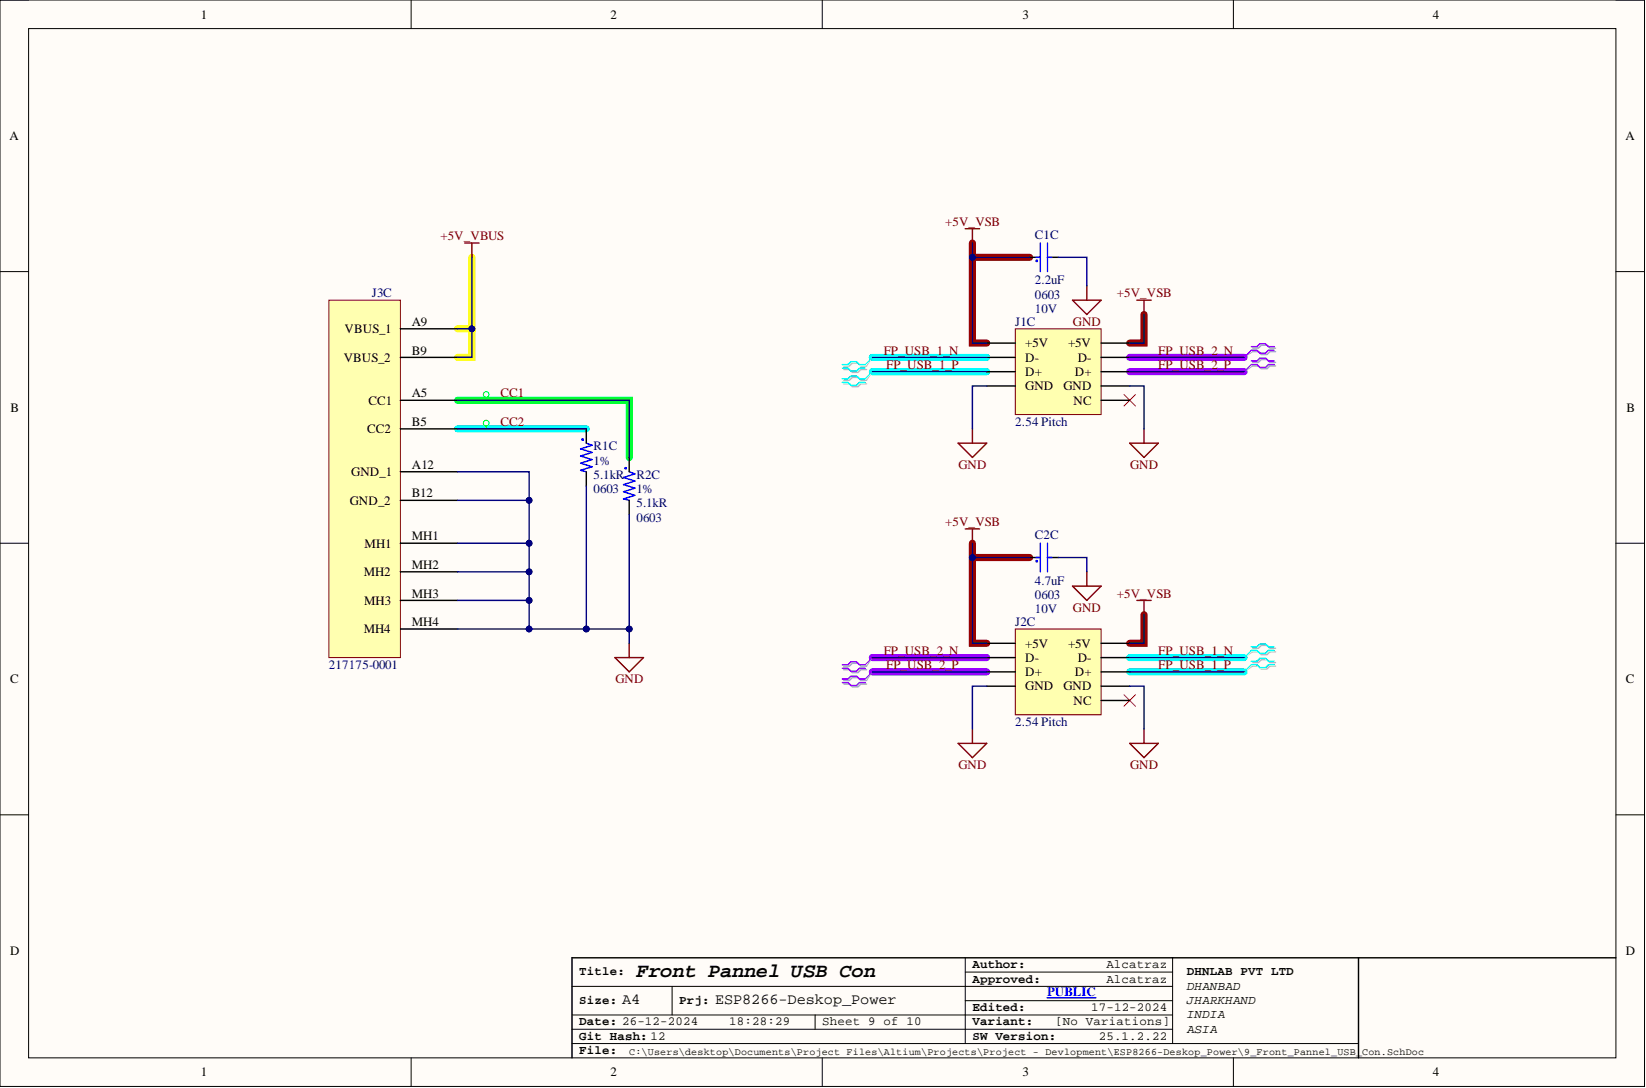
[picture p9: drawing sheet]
<svg xmlns="http://www.w3.org/2000/svg" width="292mm" height="193mm" viewBox="0 0 292 193" stroke-linecap="round" stroke-linejoin="round" font-family="sans-serif">
<path d="M0 0h291.8v192.7h-291.8z" fill-rule="evenodd" fill="#fffcf8"/>
<path d="M0 0h291.8v192.7h-291.8z" fill="none" stroke="#000" stroke-width=".18"/>
<path d="M5.1 5.1h281.7v182.5h-281.7z" fill-rule="evenodd" fill="#fffcf8"/>
<g fill="none" stroke="#000" stroke-width=".18">
<path d="M0 0h5.1M5.1 5.1h281.7v182.5h-281.7zM73 0v5.1M145.9 0v5.1M218.9 0v5.1M286.8 0h5v5.1M0 48.2h5.1M286.8 48.2h5M0 96.3h5.1M286.8 96.3h5M0 144.5h5.1M286.8 144.5h5"/>
<path d="M101.5 174.9h106.6M119.3 174.9v5.1M171.3 172.4h36.8M171.3 177.5h36.8M171.3 169.9v15.2M208.1 169.9v15.2M73 187.6v5.1M101.5 182.6h106.6M101.5 180h106.6M101.5 185.1h139.6M144.6 180v2.6M145.9 187.6v5.1"/>
<path d="M218.9 187.6v5.1M291.8 187.6v5.1"/>
</g>
<path d="M172.6 43.1v17.8h2.5M172.6 45.6h10.1M203 55.8v5.1h-2.5M172.6 96.3v17.8h2.5M172.6 98.9h10.1M203 109v5.1h-2.5" fill="none" stroke="#980000" stroke-width="1.3"/>
<path d="M81.2 76.1h22.8M154.8 63.4h20.3M154.8 65.9h20.3M200.5 116.6h20.3M200.5 119.2h20.3" fill="none" stroke="#0ff" stroke-width="1.3"/>
<path d="M200.5 63.4h20.3M200.5 65.9h20.3M154.8 119.2h20.3M154.8 116.6h20.3" fill="none" stroke="#90f" stroke-width="1.3"/>
<path d="M83.7 45.6v12.7h-2.5M83.7 58.3v5.1h-2.5" fill="none" stroke="#ff0" stroke-width="1.3"/>
<path d="M81.2 71h30.5v10.1" fill="none" stroke="#0f0" stroke-width="1.3"/>
<path d="M241.1 169.9v17.7M286.8 169.9h-185.3v17.7" fill="none" stroke="#000" stroke-width=".25"/>
<path d="M185.8 177h8.7" fill="none" stroke="#00f" stroke-width=".25"/>
<path d="M58.4 53.2h12.7v63.4h-12.7z" fill-rule="evenodd" fill="#ffffb0"/>
<path d="M58.4 53.2h12.7v63.4h-12.7z" fill="none" stroke="#800000" stroke-width=".18"/>
<g fill="none" stroke="#000" stroke-width=".25">
<path d="M71.1 58.3h10.1M182.7 45.6h1.8M186.3 45.6h1.5M71.1 71h10.1M71.1 76.1h10.1M71.1 63.4h10.1M104 76.1v2.5M71.1 83.7h10.1M71.1 88.7h10.1M71.1 96.3h10.1M104 83.7v2.5M111.7 81.1v2.6"/>
<path d="M111.7 88.7v2.6M182.7 98.9h1.8M186.3 98.9h1.5M71.1 101.4h10.1M71.1 106.5h10.1M71.1 111.6h10.1"/>
</g>
<g fill="none" stroke="#00f" stroke-width=".25">
<path d="M183.9 45.6h.7M183.9 46.2h.2v.1h-.2zM184.6 43.1v5.1M185.9 45.6h.7M185.9 43.1v5.1M104 78.6l1.1 .4-2.1 .6 2.1 .6-2.1 .7 2.1 .6-2.1 .6 2.1 .7-2.1 .6 1 .3M111.7 83.7l1 .4-2.1 .6 2.1 .6-2.1 .7 2.1 .6-2.1 .6 2.1 .7-2.1 .6 1.1 .2M183.9 98.9h.7M183.9 99.4h.2v.2h-.2zM184.6 96.3v5.1M185.9 96.3v5.1M185.9 98.9h.7"/>
<circle cx="103.4" cy="78" r=".1"/>
<circle cx="111" cy="83" r=".1"/>
</g>
<g fill="none" stroke="#800000" stroke-width=".25">
<path d="M190.3 53.2h5.1l-2.5 2.6zM192.9 50.7v2.5M170 78.6h5.1l-2.5 2.5zM172.6 76.1v2.5M200.5 78.6h5.1l-2.6 2.5zM203 76.1v2.5M109.1 116.6h5.1l-2.5 2.6zM111.7 114.1v2.5M190.3 104h5.1l-2.5 2.5zM192.9 101.4v2.6M170 131.8h5.1l-2.5 2.6zM172.6 129.3v2.5"/>
<path d="M200.5 131.8h5.1l-2.6 2.6zM203 129.3v2.5"/>
</g>
<path d="M199.5 70l2 2M201.5 70l-2 2M199.5 123.2l2 2.1M201.5 123.2l-2 2.1" fill="none" stroke="#f00" stroke-width=".18"/>
<path d="M180.2 58.3h15.2v15.2h-15.2z" fill-rule="evenodd" fill="#ffffb0"/>
<path d="M180.2 58.3h15.2v15.2h-15.2z" fill="none" stroke="#800000" stroke-width=".18"/>
<path d="M175.1 63.4h5.1M175.1 60.9h5.1M175.1 65.9h5.1M175.1 68.5h5.1M195.4 63.4h5.1M195.4 60.9h5.1M195.4 65.9h5.1M195.4 68.5h5.1M195.4 71h5.1" fill="none" stroke="#000" stroke-width=".25"/>
<path d="M180.2 111.6h15.2v15.2h-15.2z" fill-rule="evenodd" fill="#ffffb0"/>
<path d="M180.2 111.6h15.2v15.2h-15.2z" fill="none" stroke="#800000" stroke-width=".18"/>
<path d="M175.1 116.6h5.1M175.1 114.1h5.1M175.1 119.2h5.1M195.4 116.6h5.1M195.4 114.1h5.1M195.4 119.2h5.1M175.1 121.7h5.1M195.4 121.7h5.1M195.4 124.2h5.1" fill="none" stroke="#000" stroke-width=".25"/>
<path d="M82.5 43.1h2.5M83.7 43.1v2.5M171.3 40.6h2.5M172.6 40.6v2.5M201.7 53.2h2.6M203 53.2v2.6M171.3 93.8h2.5M172.6 93.8v2.5M201.7 106.5h2.6M203 106.5v2.5" fill="none" stroke="#800000" stroke-width=".25"/>
<g fill="none" stroke="#0f0" stroke-width=".18">
<path d="M86.3 70.5v.5M86.3 75.6v.5"/>
<circle cx="86.3" cy="75" r=".51"/>
<circle cx="86.3" cy="70" r=".51"/>
</g>
<path d="M222.3 61.7h1l.5-.5h1l.5 .5h1.1M222.3 62.4h1l.5 .5h1l.5-.5h1.1M222.3 64.3h1l.5-.5h1l.5 .5h1.1M222.3 64.9h1l.5 .5h1l.5-.5h1.1M149.7 118.8h1l.5 .5h1.1l.5-.5h1M149.7 118.2h1l.5-.6h1.1l.5 .6h1M149.7 121.3h1l.5 .5h1.1l.5-.5h1M149.7 120.7h1l.5-.5h1.1l.5 .5h1" fill="none" stroke="#aca1cc" stroke-width=".25"/>
<path d="M222.3 62.4l-1.5 1M222.3 64.9l-1.5 1M154.8 116.6l-1 1.6M154.8 119.2l-1 1.5" fill="none" stroke="#aca1cc" stroke-width=".18"/>
<path d="M222 61.5h1.1l.5-.5h1l.5 .5h1M222 62.1h1.1l.5 .5h1l.5-.5h1M222 64h1.1l.5-.5h1l.5 .5h1M222 64.7h1.1l.5 .5h1l.5-.5h1M149.5 118.5h1l.5 .5h1l.5-.5h1M149.5 117.9h1l.5-.5h1l.5 .5h1M149.5 121.1h1l.5 .5h1l.5-.5h1M149.5 120.4h1l.5-.5h1l.5 .5h1" fill="none" stroke="#90f" stroke-width=".25"/>
<path d="M222 62.1l-1.2 1.3M222 64.7l-1.2 1.2M154.8 116.6l-1.3 1.3M154.8 119.2l-1.3 1.2" fill="none" stroke="#90f" stroke-width=".18"/>
<path d="M149.7 65.5h1l.5 .5h1.1l.5-.5h1M149.7 64.9h1l.5-.5h1.1l.5 .5h1M149.7 68.1h1l.5 .5h1.1l.5-.5h1M149.7 67.4h1l.5-.5h1.1l.5 .5h1M222.3 115h1l.5-.5h1l.5 .5h1.1M222.3 115.6h1l.5 .5h1l.5-.5h1.1M222.3 117.5h1l.5-.5h1l.5 .5h1.1M222.3 118.2h1l.5 .5h1l.5-.5h1.1" fill="none" stroke="#a3cfcc" stroke-width=".25"/>
<path d="M154.8 63.4l-1 1.5M154.8 65.9l-1 1.5M222.3 115.6l-1.5 1M222.3 118.2l-1.5 1" fill="none" stroke="#a3cfcc" stroke-width=".18"/>
<path d="M149.5 65.3h1l.5 .5h1l.5-.5h1M149.5 64.7h1l.5-.6h1l.5 .6h1M149.5 67.8h1l.5 .5h1l.5-.5h1M149.5 67.2h1l.5-.5h1l.5 .5h1M222 114.7h1.1l.5-.5h1l.5 .5h1M222 115.4h1.1l.5 .5h1l.5-.5h1M222 117.3h1.1l.5-.5h1l.5 .5h1M222 117.9h1.1l.5 .5h1l.5-.5h1" fill="none" stroke="#0ff" stroke-width=".25"/>
<path d="M154.8 63.4l-1.3 1.3M154.8 65.9l-1.3 1.3M222 115.4l-1.2 1.2M222 117.9l-1.2 1.3" fill="none" stroke="#0ff" stroke-width=".18"/>
<path d="M203 55.8v5.1h-2.5M154.8 63.4h20.3M154.8 65.9h20.3M175.1 68.5h-2.5v7.6M200.5 68.5h2.5v7.6M200.5 63.4h20.3M200.5 65.9h20.3M172.6 98.9h10.1M203 109v5.1h-2.5M175.1 121.7h-2.5v7.6M200.5 121.7h2.5v7.6" fill="none" stroke="#000080" stroke-width=".25"/>
<circle cx="172.6" cy="98.9" r=".51" fill="#000080"/>
<circle cx="172.6" cy="98.9" r=".51" fill="none" stroke="#000080" stroke-width=".18"/>
<path d="M172.6 45.6h10.1M187.8 45.6h5.1v5.1M187.8 98.9h5.1v2.5" fill="none" stroke="#000080" stroke-width=".25"/>
<circle cx="172.6" cy="45.6" r=".51" fill="#000080"/>
<circle cx="172.6" cy="45.6" r=".51" fill="none" stroke="#000080" stroke-width=".18"/>
<path d="M172.6 96.3v17.8h2.5" fill="none" stroke="#000080" stroke-width=".25"/>
<circle cx="172.6" cy="98.9" r=".51" fill="#000080"/>
<circle cx="172.6" cy="98.9" r=".51" fill="none" stroke="#000080" stroke-width=".18"/>
<path d="M172.6 43.1v17.8h2.5" fill="none" stroke="#000080" stroke-width=".25"/>
<circle cx="172.6" cy="45.6" r=".51" fill="#000080"/>
<circle cx="172.6" cy="45.6" r=".51" fill="none" stroke="#000080" stroke-width=".18"/>
<path d="M104 86.2v25.4h-10.1" fill="none" stroke="#000080" stroke-width=".25"/>
<circle cx="104" cy="111.6" r=".51" fill="#000080"/>
<circle cx="104" cy="111.6" r=".51" fill="none" stroke="#000080" stroke-width=".18"/>
<circle cx="93.9" cy="111.6" r=".51" fill="#000080"/>
<circle cx="93.9" cy="111.6" r=".51" fill="none" stroke="#000080" stroke-width=".18"/>
<path d="M83.7 45.6v12.7h-2.5" fill="none" stroke="#000080" stroke-width=".25"/>
<circle cx="83.7" cy="58.3" r=".51" fill="#000080"/>
<circle cx="83.7" cy="58.3" r=".51" fill="none" stroke="#000080" stroke-width=".18"/>
<path d="M83.7 58.3v5.1h-2.5" fill="none" stroke="#000080" stroke-width=".25"/>
<circle cx="83.7" cy="58.3" r=".51" fill="#000080"/>
<circle cx="83.7" cy="58.3" r=".51" fill="none" stroke="#000080" stroke-width=".18"/>
<path d="M81.2 71h30.5v10.1M81.2 76.1h22.8M111.7 91.3v22.8" fill="none" stroke="#000080" stroke-width=".25"/>
<circle cx="111.7" cy="111.6" r=".51" fill="#000080"/>
<circle cx="111.7" cy="111.6" r=".51" fill="none" stroke="#000080" stroke-width=".18"/>
<path d="M81.2 83.7h12.7v5h-12.7" fill="none" stroke="#000080" stroke-width=".25"/>
<circle cx="93.9" cy="88.7" r=".51" fill="#000080"/>
<circle cx="93.9" cy="88.7" r=".51" fill="none" stroke="#000080" stroke-width=".18"/>
<path d="M81.2 96.3h12.7v15.3h-12.7" fill="none" stroke="#000080" stroke-width=".25"/>
<circle cx="93.9" cy="96.3" r=".51" fill="#000080"/>
<circle cx="93.9" cy="96.3" r=".51" fill="none" stroke="#000080" stroke-width=".18"/>
<circle cx="93.9" cy="101.4" r=".51" fill="#000080"/>
<circle cx="93.9" cy="101.4" r=".51" fill="none" stroke="#000080" stroke-width=".18"/>
<circle cx="93.9" cy="106.5" r=".51" fill="#000080"/>
<circle cx="93.9" cy="106.5" r=".51" fill="none" stroke="#000080" stroke-width=".18"/>
<circle cx="93.9" cy="111.6" r=".51" fill="#000080"/>
<circle cx="93.9" cy="111.6" r=".51" fill="none" stroke="#000080" stroke-width=".18"/>
<path d="M81.2 101.4h12.7" fill="none" stroke="#000080" stroke-width=".25"/>
<circle cx="93.9" cy="101.4" r=".51" fill="#000080"/>
<circle cx="93.9" cy="101.4" r=".51" fill="none" stroke="#000080" stroke-width=".18"/>
<path d="M81.2 106.5h12.7" fill="none" stroke="#000080" stroke-width=".25"/>
<circle cx="93.9" cy="106.5" r=".51" fill="#000080"/>
<circle cx="93.9" cy="106.5" r=".51" fill="none" stroke="#000080" stroke-width=".18"/>
<path d="M93.9 88.7v7.6M154.8 119.2h20.3M154.8 116.6h20.3M200.5 119.2h20.3M200.5 116.6h20.3" fill="none" stroke="#000080" stroke-width=".25"/>
<circle cx="93.9" cy="88.7" r=".51" fill="#000080"/>
<circle cx="93.9" cy="88.7" r=".51" fill="none" stroke="#000080" stroke-width=".18"/>
<circle cx="93.9" cy="96.3" r=".51" fill="#000080"/>
<circle cx="93.9" cy="96.3" r=".51" fill="none" stroke="#000080" stroke-width=".18"/>
<path d="M104 111.6h7.7" fill="none" stroke="#000080" stroke-width=".25"/>
<circle cx="104" cy="111.6" r=".51" fill="#000080"/>
<circle cx="104" cy="111.6" r=".51" fill="none" stroke="#000080" stroke-width=".18"/>
<circle cx="111.7" cy="111.6" r=".51" fill="#000080"/>
<circle cx="111.7" cy="111.6" r=".51" fill="none" stroke="#000080" stroke-width=".18"/>
<text font-size="3.5" x="112.9" y="173.3">Front Pannel USB Con</text>
<g font-size="2.7">
<text x="110.4" y="178.2">A4</text>
<text x="126.9" y="178.2">ESP8266-Deskop_Power</text>
</g>
<g font-size="2.3">
<text x="35.6" y="3.3">1</text>
<text x="108.4" y="3.3">2</text>
<text x="181.4" y="3.3">3</text>
<text x="254.3" y="3.3">4</text>
<text x="1.7" y="24.8">A</text>
<text x="288.5" y="24.8">A</text>
<text x="61.2" y="59.1">VBUS_1</text>
<text x="73.1" y="57.8">A9</text>
<text x="61" y="64.1">VBUS_2</text>
<text x="73.1" y="62.9">B9</text>
<text x="182" y="61.6">+5V</text>
<text x="182" y="64.1">D-</text>
<text x="189.6" y="61.6">+5V</text>
<text x="191.3" y="64.1">D-</text>
<text x="65.4" y="71.8">CC1</text>
<text x="73.1" y="70.5">A5</text>
<text x="182" y="66.7">D+</text>
<text x="182" y="69.2">GND</text>
<text x="188.7" y="69.2">GND</text>
<text x="190.5" y="71.8">NC</text>
<text x="190.8" y="66.7">D+</text>
<text x="1.9" y="73">B</text>
<text x="65.1" y="76.8">CC2</text>
<text x="73.1" y="75.6">B5</text>
<text x="288.6" y="73">B</text>
<text x="73.1" y="83.2">A12</text>
<text x="62.1" y="89.5">GND_2</text>
<text x="62.3" y="84.4">GND_1</text>
<text x="73.1" y="88.2">B12</text>
<text x="73.1" y="95.8">MH1</text>
<text x="64.7" y="97.1">MH1</text>
<text x="73.1" y="100.9">MH2</text>
<text x="64.5" y="102.2">MH2</text>
<text x="64.6" y="107.2">MH3</text>
<text x="73.1" y="106">MH3</text>
<text x="64.5" y="112.3">MH4</text>
<text x="73.1" y="111.1">MH4</text>
<text x="182" y="114.9">+5V</text>
<text x="182" y="117.4">D-</text>
<text x="182" y="119.9">D+</text>
<text x="189.6" y="114.9">+5V</text>
<text x="190.8" y="119.9">D+</text>
<text x="191.3" y="117.4">D-</text>
<text x="1.8" y="121.2">C</text>
<text x="182" y="122.5">GND</text>
<text x="188.7" y="122.5">GND</text>
<text x="190.5" y="125">NC</text>
<text x="288.5" y="121.2">C</text>
<text x="1.8" y="169.4">D</text>
<text x="288.5" y="169.4">D</text>
<text x="35.6" y="190.9">1</text>
<text x="108.4" y="190.9">2</text>
<text x="181.4" y="190.9">3</text>
<text x="254.3" y="190.9">4</text>
</g>
<g font-size="2.3" fill="#800000">
<text x="167.7" y="40.1">+5V_VSB</text>
<text x="78.2" y="42.6">+5V_VBUS</text>
<text x="198.2" y="52.7">+5V_VSB</text>
<text x="190.4" y="57.8">GND</text>
<text x="156.8" y="62.9">FP_USB_1_N</text>
<text x="157.3" y="65.4">FP_USB_1_P</text>
<text x="205.6" y="65.4">FP_USB_2_P</text>
<text x="205.6" y="62.9">FP_USB_2_N</text>
<text x="88.8" y="70.5">CC1</text>
<text x="88.8" y="75.6">CC2</text>
<text x="170.1" y="83.2">GND</text>
<text x="200.6" y="83.2">GND</text>
<text x="167.7" y="93.3">+5V_VSB</text>
<text x="198.2" y="106">+5V_VSB</text>
<text x="190.4" y="108.5">GND</text>
<text x="156.8" y="116.1">FP_USB_2_N</text>
<text x="157.3" y="118.7">FP_USB_2_P</text>
<text x="205.6" y="116.1">FP_USB_1_N</text>
<text x="205.6" y="118.7">FP_USB_1_P</text>
<text x="109.2" y="121.2">GND</text>
<text x="170.1" y="136.4">GND</text>
<text x="200.6" y="136.4">GND</text>
</g>
<g font-size="2.3" fill="#000080">
<text x="183.6" y="42.3">C1C</text>
<text x="66" y="52.7">J3C</text>
<text x="183.6" y="53">0603</text>
<text x="183.6" y="50.5">2.2uF</text>
<text x="180.2" y="57.8">J1C</text>
<text x="183.6" y="55.5">10V</text>
<text x="180.2" y="75.6">2.54 Pitch</text>
<text x="105.3" y="82.4">1%</text>
<text x="105.3" y="79.9">R1C</text>
<text x="105.3" y="84.9">5.1kR</text>
<text x="105.3" y="87.5">0603</text>
<text x="112.9" y="87.5">1%</text>
<text x="112.9" y="84.9">R2C</text>
<text x="112.9" y="90">5.1kR</text>
<text x="112.9" y="92.5">0603</text>
<text x="183.6" y="95.6">C2C</text>
<text x="183.6" y="106.2">0603</text>
<text x="183.6" y="103.7">4.7uF</text>
<text x="180.2" y="111.1">J2C</text>
<text x="183.6" y="108.8">10V</text>
<text x="58.4" y="118.7">217175-0001</text>
<text x="180.2" y="128.8">2.54 Pitch</text>
</g>
<text font-size="2.3" fill="#00f" x="185.8" y="176.7">PUBLIC</text>
<g font-size="2.2">
<text x="102.8" y="173">Title:</text>
<text x="172.6" y="171.7">Author:</text>
<text x="196.3" y="171.7">Alcatraz</text>
<text x="210.6" y="173">DHNLAB PVT LTD</text>
<text x="102.8" y="178.1">Size:</text>
<text x="120.5" y="178.1">Prj:</text>
<text x="172.6" y="174.3">Approved:</text>
<text x="172.6" y="179.3">Edited:</text>
<text x="193.6" y="179.3">17-12-2024</text>
<text x="196.3" y="174.3">Alcatraz</text>
<text x="210.6" y="175.5">DHANBAD</text>
<text x="210.6" y="178.1">JHARKHAND</text>
<text x="102.8" y="181.9">Date: 26-12-2024</text>
<text x="102.8" y="184.4">Git Hash: 12</text>
<text x="129.4" y="181.9">18:28:29</text>
<text x="145.9" y="181.9">Sheet 9 of 10</text>
<text x="172.6" y="184.4">SW Version:</text>
<text x="172.6" y="181.9">Variant:</text>
<text x="187.3" y="181.9">[No Variations]</text>
<text x="195" y="184.4">25.1.2.22</text>
<text x="210.6" y="180.6">INDIA</text>
<text x="210.6" y="183.1">ASIA</text>
<text x="102.8" y="186.9">File:</text>
</g>
<text font-size="1.8" x="111.7" y="187.1">C:\Users\desktop\Documents\Project Files\Altium\Projects\Project - Devlopment\ESP8266-Deskop_Power\9_Front_Pannel_USB_Con.SchDoc</text>
</svg>
